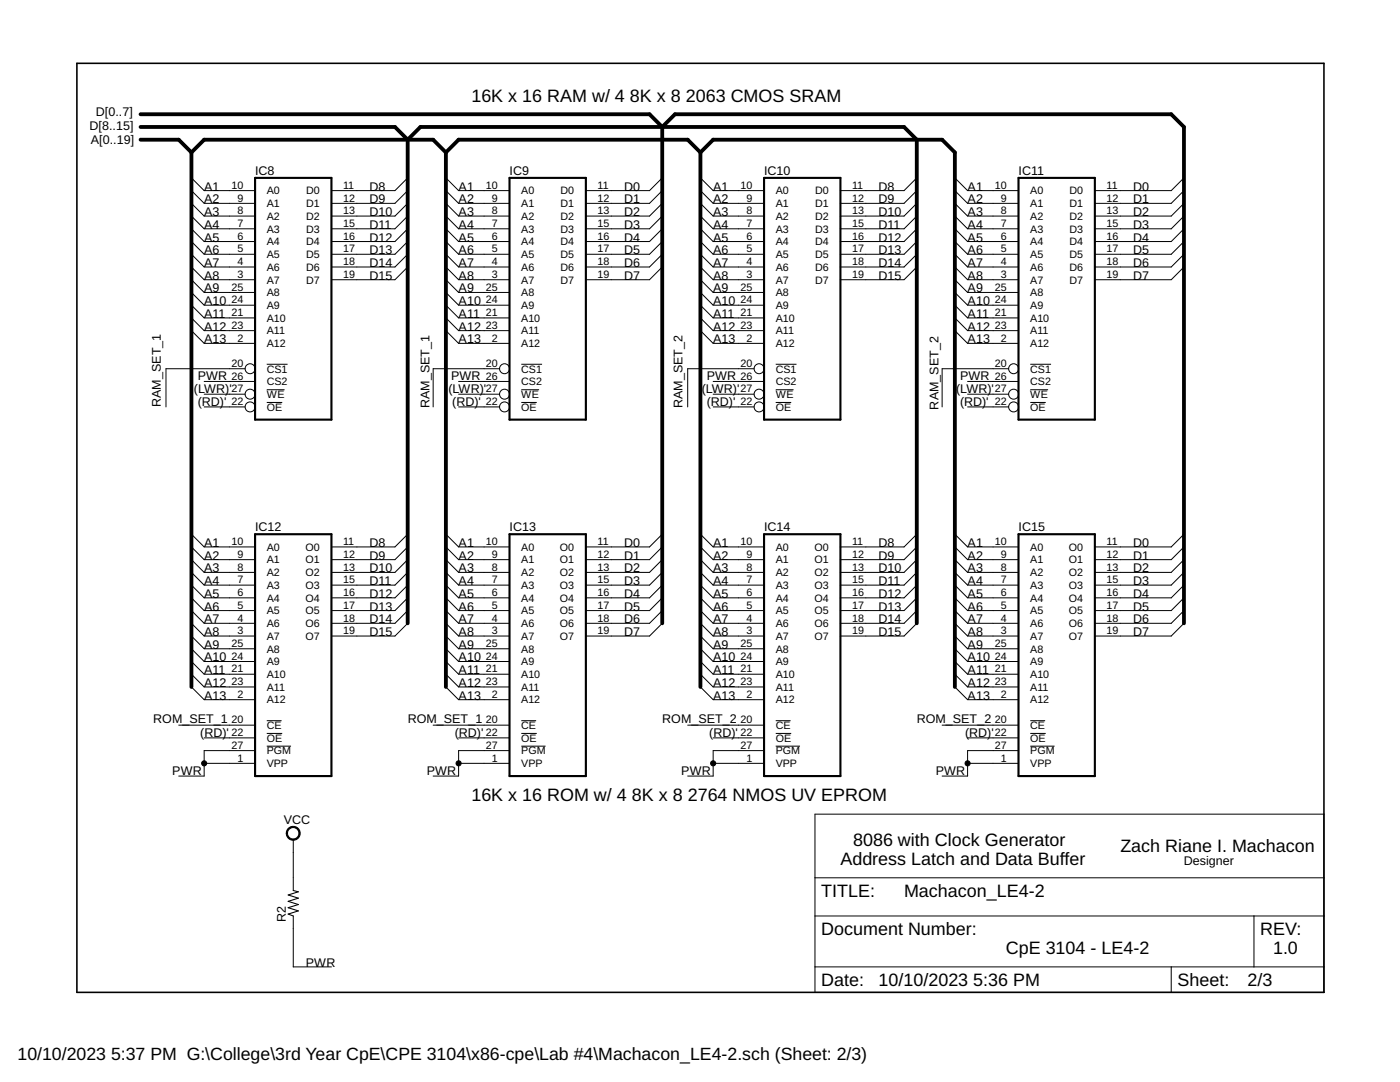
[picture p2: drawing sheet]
<svg xmlns="http://www.w3.org/2000/svg" width="279mm" height="216mm" viewBox="0 0 279 216" stroke-linecap="round" stroke-linejoin="round" font-family="sans-serif">
<g fill="none" stroke="#000" stroke-width=".2">
<path d="M38.2 38l2.5 2.6h10.2M38.2 35.5l2.5 2.5h10.2M81.4 38l-2.6 2.6h-12.7M81.4 35.5l-2.6 2.5h-12.7M89 38l2.5 2.6h10.2M89 35.5l2.5 2.5h10.2M132.2 38l-2.6 2.6h-12.7M132.2 35.5l-2.6 2.5h-12.7M139.8 38l2.5 2.6h10.2M139.8 35.5l2.5 2.5h10.2M183 38l-2.6 2.6h-12.7M183 35.5l-2.6 2.5h-12.7"/>
<path d="M190.6 38l2.5 2.6h10.2M190.6 35.5l2.5 2.5h10.2M236.3 38l-2.6 2.6h-15.2M236.3 35.5l-2.6 2.5h-15.2M38.2 53.3l2.5 2.5h10.2M38.2 50.7l2.5 2.6h10.2M38.2 48.2l2.5 2.5h10.2M38.2 45.7l2.5 2.5h10.2M38.2 43.1l2.5 2.6h10.2M38.2 40.6l2.5 2.5h10.2M38.2 58.4l2.5 2.5h10.2M38.2 55.8l2.5 2.6h10.2"/>
<path d="M81.4 53.3l-2.6 2.5h-12.7M81.4 50.7l-2.6 2.6h-12.7M81.4 48.2l-2.6 2.5h-12.7M81.4 45.7l-2.6 2.5h-12.7M81.4 43.1l-2.6 2.6h-12.7M81.4 40.6l-2.6 2.5h-12.7M89 53.3l2.5 2.5h10.2M89 50.7l2.5 2.6h10.2M89 48.2l2.5 2.5h10.2M89 45.7l2.5 2.5h10.2M89 43.1l2.5 2.6h10.2M89 40.6l2.5 2.5h10.2"/>
<path d="M89 58.4l2.5 2.5h10.2M89 55.8l2.5 2.6h10.2M132.2 53.3l-2.6 2.5h-12.7M132.2 50.7l-2.6 2.6h-12.7M132.2 48.2l-2.6 2.5h-12.7M132.2 45.7l-2.6 2.5h-12.7M132.2 43.1l-2.6 2.6h-12.7M132.2 40.6l-2.6 2.5h-12.7M139.8 53.3l2.5 2.5h10.2M139.8 50.7l2.5 2.6h10.2M139.8 48.2l2.5 2.5h10.2M139.8 45.7l2.5 2.5h10.2"/>
<path d="M139.8 43.1l2.5 2.6h10.2M139.8 40.6l2.5 2.5h10.2M139.8 58.4l2.5 2.5h10.2M139.8 55.8l2.5 2.6h10.2M183 53.3l-2.6 2.5h-12.7M183 50.7l-2.6 2.6h-12.7M183 48.2l-2.6 2.5h-12.7M183 45.7l-2.6 2.5h-12.7M183 43.1l-2.6 2.6h-12.7M183 40.6l-2.6 2.5h-12.7M190.6 53.3l2.5 2.5h10.2M190.6 50.7l2.5 2.6h10.2"/>
<path d="M190.6 48.2l2.5 2.5h10.2M190.6 45.7l2.5 2.5h10.2M190.6 43.1l2.5 2.6h10.2M190.6 40.6l2.5 2.5h10.2M190.6 58.4l2.5 2.5h10.2M190.6 55.8l2.5 2.6h10.2M236.3 53.3l-2.6 2.5h-15.2M236.3 50.7l-2.6 2.6h-15.2M236.3 48.2l-2.6 2.5h-15.2M236.3 45.7l-2.6 2.5h-15.2M236.3 43.1l-2.6 2.6h-15.2M236.3 40.6l-2.6 2.5h-15.2"/>
<path d="M38.2 66l2.5 2.5h10.2M38.2 60.9l2.5 2.5h10.2M38.2 63.4l2.5 2.6h10.2M40.7 76.1h10.2M40.7 78.7h8.2M48.9 73.6h-15.8v7.6M53.2 72.7h4.2M53.2 77.8h3.6M89 66l2.5 2.5h10.2M89 60.9l2.5 2.5h10.2M89 63.4l2.5 2.6h10.2M91.5 76.1h10.2"/>
<path d="M91.5 78.7h8.2M99.7 73.6h-13.3v7.6M104 72.7h4.2M104 77.8h3.6M139.8 66l2.5 2.5h10.2M139.8 60.9l2.5 2.5h10.2M139.8 63.4l2.5 2.6h10.2M142.3 76.1h10.2M142.3 78.7h8.2M150.5 73.6h-13.3v7.6M154.8 72.7h4.2M154.8 77.8h3.6"/>
<path d="M190.6 66l2.5 2.5h10.2M190.6 60.9l2.5 2.5h10.2M190.6 63.4l2.5 2.6h10.2M193.1 76.1h10.2M193.1 78.7h8.2M201.3 73.6h-13.3v7.6M205.6 72.7h4.2M205.6 77.8h3.6M40.7 81.2h8.2M53.2 80.3h3.1M91.5 81.2h8.2M104 80.3h3.1"/>
<path d="M142.3 81.2h8.2M154.8 80.3h3.1M193.1 81.2h8.2M205.6 80.3h3.1M38.2 119.3l2.5 2.5h10.2M38.2 116.8l2.5 2.5h10.2M38.2 114.2l2.5 2.6h10.2M38.2 111.7l2.5 2.5h10.2M38.2 109.1l2.5 2.6h10.2M38.2 106.6l2.5 2.5h10.2M81.4 119.3l-2.6 2.5h-12.7M81.4 116.8l-2.6 2.5h-12.7"/>
<path d="M81.4 114.2l-2.6 2.6h-12.7M81.4 111.7l-2.6 2.5h-12.7M81.4 109.1l-2.6 2.6h-12.7M81.4 106.6l-2.6 2.5h-12.7M89 119.3l2.5 2.5h10.2M89 116.8l2.5 2.5h10.2M89 114.2l2.5 2.6h10.2M89 111.7l2.5 2.5h10.2M89 109.1l2.5 2.6h10.2M89 106.6l2.5 2.5h10.2M132.2 119.3l-2.6 2.5h-12.7M132.2 116.8l-2.6 2.5h-12.7"/>
<path d="M132.2 114.2l-2.6 2.6h-12.7M132.2 111.7l-2.6 2.5h-12.7M132.2 109.1l-2.6 2.6h-12.7M132.2 106.6l-2.6 2.5h-12.7M139.8 119.3l2.5 2.5h10.2M139.8 116.8l2.5 2.5h10.2M139.8 114.2l2.5 2.6h10.2M139.8 111.7l2.5 2.5h10.2M139.8 109.1l2.5 2.6h10.2M139.8 106.6l2.5 2.5h10.2M183 119.3l-2.6 2.5h-12.7M183 116.8l-2.6 2.5h-12.7"/>
<path d="M183 114.2l-2.6 2.6h-12.7M183 111.7l-2.6 2.5h-12.7M183 109.1l-2.6 2.6h-12.7M183 106.6l-2.6 2.5h-12.7M190.6 119.3l2.5 2.5h10.2M190.6 116.8l2.5 2.5h10.2M190.6 114.2l2.5 2.6h10.2M190.6 111.7l2.5 2.5h10.2M190.6 109.1l2.5 2.6h10.2M190.6 106.6l2.5 2.5h10.2M236.3 119.3l-2.6 2.5h-15.2M236.3 116.8l-2.6 2.5h-15.2"/>
<path d="M236.3 114.2l-2.6 2.6h-15.2M236.3 111.7l-2.6 2.5h-15.2M236.3 109.1l-2.6 2.6h-15.2M236.3 106.6l-2.6 2.5h-15.2M38.2 137.1l2.5 2.5h10.2M38.2 124.4l2.5 2.5h10.2M38.2 121.8l2.5 2.6h10.2M38.2 132l2.5 2.5h10.2M38.2 134.5l2.5 2.6h10.2M38.2 129.5l2.5 2.5h10.2M38.2 126.9l2.5 2.6h10.2M81.4 124.4l-2.6 2.5h-12.7"/>
<path d="M81.4 121.8l-2.6 2.6h-12.7M89 137.1l2.5 2.5h10.2M89 124.4l2.5 2.5h10.2M89 121.8l2.5 2.6h10.2M89 132l2.5 2.5h10.2M89 134.5l2.5 2.6h10.2M89 129.5l2.5 2.5h10.2M89 126.9l2.5 2.6h10.2M132.2 124.4l-2.6 2.5h-12.7M132.2 121.8l-2.6 2.6h-12.7M139.8 137.1l2.5 2.5h10.2M139.8 124.4l2.5 2.5h10.2"/>
<path d="M139.8 121.8l2.5 2.6h10.2M139.8 132l2.5 2.5h10.2M139.8 134.5l2.5 2.6h10.2M139.8 129.5l2.5 2.5h10.2M139.8 126.9l2.5 2.6h10.2M183 124.4l-2.6 2.5h-12.7M183 121.8l-2.6 2.6h-12.7M190.6 137.1l2.5 2.5h10.2M190.6 124.4l2.5 2.5h10.2M190.6 121.8l2.5 2.6h10.2M190.6 132l2.5 2.5h10.2M190.6 134.5l2.5 2.6h10.2"/>
<path d="M190.6 129.5l2.5 2.5h10.2M190.6 126.9l2.5 2.6h10.2M236.3 124.4l-2.6 2.5h-15.2M236.3 121.8l-2.6 2.6h-15.2M35.7 144.7h15.2M40.7 152.3h10.2M40.7 147.2h10.2M50.9 149.8h-10.2v5.1h-5M53.2 143.8h3M53.2 146.3h3.1M53.2 148.9h4.9M86.4 144.7h15.3"/>
<path d="M91.5 152.3h10.2M91.5 147.2h10.2M101.7 149.8h-10.2v5.1h-5.1M104 143.8h3M104 146.3h3.1M104 148.9h4.9M137.2 144.7h15.3M142.3 152.3h10.2M142.3 147.2h10.2M152.5 149.8h-10.2v5.1h-5.1M154.8 143.8h3M154.8 146.3h3.1"/>
<path d="M154.8 148.9h4.9M188 144.7h15.3M193.1 152.3h10.2M193.1 147.2h10.2M203.3 149.8h-10.2v5.1h-5.1M205.6 143.8h3M205.6 146.3h3.1M205.6 148.9h4.9M58.5 167.5v10.2M162.6 162.5h101.6v35.5h-101.6zM162.6 175.2h101.6M58.5 182.8v10.1h7.6"/>
<path d="M162.6 182.8h101.6M162.6 192.9h101.6M233.7 192.9v5.1M250.3 182.8v10.1"/>
<circle cx="49.9" cy="78.7" r=".99"/>
<circle cx="49.9" cy="73.6" r=".99"/>
<circle cx="100.7" cy="73.6" r=".99"/>
<circle cx="100.7" cy="78.7" r=".99"/>
<circle cx="151.5" cy="73.6" r=".99"/>
<circle cx="151.5" cy="78.7" r=".99"/>
<circle cx="202.3" cy="73.6" r=".99"/>
<circle cx="202.3" cy="78.7" r=".99"/>
<circle cx="49.9" cy="81.2" r=".99"/>
<circle cx="100.7" cy="81.2" r=".99"/>
<circle cx="151.5" cy="81.2" r=".99"/>
<circle cx="202.3" cy="81.2" r=".99"/>
</g>
<path d="M15.3 12.6h248.9v185.4h-248.9z" fill="none" stroke="#000" stroke-width=".32"/>
<path d="M50.9 35.5h15.2v48.2h-15.2zM101.7 35.5h15.2v48.2h-15.2zM152.5 35.5h15.2v48.2h-15.2zM203.3 35.5h15.2v48.2h-15.2zM50.9 106.6h15.2v48.3h-15.2zM101.7 106.6h15.2v48.3h-15.2zM152.5 106.6h15.2v48.3h-15.2zM203.3 106.6h15.2v48.3h-15.2z" fill="none" stroke="#000" stroke-width=".42"/>
<g fill="#000" stroke="#000" stroke-width=".2">
<path d="M57.5 165.3a1.4 1.4 0 0 1 2.2 .3 1.4 1.4 0 0 1-.8 2 1.4 1.4 0 0 1-1.8-1.3h.3a1.14 1.14 0 0 1 1.7-1 1.14 1.14 0 0 1 .1 1.9 1.14 1.14 0 0 1-1.8-.6v-.3h-.3z" fill-rule="evenodd"/>
<circle cx="40.7" cy="152.3" r=".51"/>
<circle cx="91.5" cy="152.3" r=".51"/>
<circle cx="142.3" cy="152.3" r=".51"/>
<circle cx="193.1" cy="152.3" r=".51"/>
</g>
<path d="M58.5 177.7l1 .2-2 .7 2 .6-2 .7 2 .6-2 .6 2 .7-2 .6 1 .4" fill="none" stroke="#000" stroke-width=".21"/>
<g fill="none" stroke="#000" stroke-width=".76">
<path d="M28 22.8h101.6l2.6 2.5M28 25.3h50.8l2.6 2.6M28 27.9h7.7l2.5 2.5M38.2 30.4l2.5-2.5h45.7l2.6 2.5M38.2 30.4v106.7M81.4 27.9l2.5-2.6h96.5l2.6 2.6v96.5M81.4 27.9v96.5M89 30.4l2.5-2.5h45.7l2.6 2.5M89 30.4v106.7M132.2 25.3l2.5-2.5h99l2.6 2.5v99.1M132.2 25.3v99.1M139.8 30.4l2.5-2.5h45.7l2.6 2.5v106.7"/>
<path d="M139.8 30.4v106.7"/>
</g>
<g font-size="3.6">
<text x="94.1" y="20.3">16K x 16 RAM w/ 4</text>
<text x="125.7" y="20.3">8K x 8</text>
<text x="136.9" y="20.3">2063 CMOS SRAM</text>
<text x="94.1" y="159.9">16K x 16 ROM w/ 4</text>
<text x="126.1" y="159.9">8K x 8</text>
<text x="137.3" y="159.9">2764 NMOS UV EPROM</text>
<text x="167.7" y="172.6">Address Latch and Data Buffer</text>
<text x="170.3" y="168.8">8086 with Clock Generator</text>
<text x="223.6" y="170.1">Zach Riane I. Machacon</text>
<text x="163.9" y="179">TITLE:</text>
<text x="180.4" y="179">Machacon_LE4-2</text>
<text x="163.9" y="186.6">Document Number:</text>
<text x="200.7" y="190.4">CpE 3104 - LE4-2</text>
<text x="251.5" y="186.6">REV:</text>
<text x="254.1" y="190.4">1.0</text>
<text x="163.9" y="196.7">Date:</text>
<text x="175.3" y="196.7">10/10/2023</text>
<text x="194.2" y="196.7">5:36 PM</text>
<text x="235" y="196.7">Sheet:</text>
<text x="249" y="196.7">2/3</text>
</g>
<g font-size="3.5">
<text x="3.5" y="211.4">10/10/2023</text>
<text x="22.2" y="211.4">5:37 PM G:\College\3rd Year CpE\CPE 3104\x86-cpe\Lab #4\Machacon_LE4-2.sch (Sheet: 2/3)</text>
</g>
<g font-size="2.5">
<text x="19.2" y="23.1">D[0..7]</text>
<text x="17.9" y="25.8">D[8..15]</text>
<text x="18.1" y="28.6">A[0..19]</text>
<text x="50.9" y="34.9">IC8</text>
<text x="101.7" y="34.9">IC9</text>
<text x="152.5" y="34.9">IC10</text>
<text x="203.3" y="34.9">IC11</text>
<text x="40.7" y="38">A1</text>
<text x="40.7" y="40.6">A2</text>
<text x="73.8" y="38">D8</text>
<text x="73.8" y="40.6">D9</text>
<text x="91.5" y="38">A1</text>
<text x="91.5" y="40.6">A2</text>
<text x="124.5" y="38">D0</text>
<text x="124.5" y="40.6">D1</text>
<text x="142.3" y="38">A1</text>
<text x="142.3" y="40.6">A2</text>
<text x="175.3" y="38">D8</text>
<text x="175.3" y="40.6">D9</text>
<text x="193.1" y="38">A1</text>
<text x="193.1" y="40.6">A2</text>
<text x="226.1" y="38">D0</text>
<text x="226.1" y="40.6">D1</text>
<text x="40.7" y="43.1">A3</text>
<text x="40.7" y="45.7">A4</text>
<text x="73.8" y="43.1">D10</text>
<text x="73.8" y="45.7">D11</text>
<text x="91.5" y="43.1">A3</text>
<text x="91.5" y="45.7">A4</text>
<text x="124.5" y="43.1">D2</text>
<text x="124.5" y="45.7">D3</text>
<text x="142.3" y="43.1">A3</text>
<text x="142.3" y="45.7">A4</text>
<text x="175.3" y="43.1">D10</text>
<text x="175.3" y="45.7">D11</text>
<text x="193.1" y="43.1">A3</text>
<text x="193.1" y="45.7">A4</text>
<text x="226.1" y="43.1">D2</text>
<text x="226.1" y="45.7">D3</text>
<text x="40.7" y="48.2">A5</text>
<text x="40.7" y="50.7">A6</text>
<text x="40.7" y="53.3">A7</text>
<text x="73.8" y="48.2">D12</text>
<text x="73.8" y="50.7">D13</text>
<text x="73.8" y="53.3">D14</text>
<text x="91.5" y="48.2">A5</text>
<text x="91.5" y="50.7">A6</text>
<text x="91.5" y="53.3">A7</text>
<text x="124.5" y="48.2">D4</text>
<text x="124.5" y="50.7">D5</text>
<text x="124.5" y="53.3">D6</text>
<text x="142.3" y="48.2">A5</text>
<text x="142.3" y="50.7">A6</text>
<text x="142.3" y="53.3">A7</text>
<text x="175.3" y="48.2">D12</text>
<text x="175.3" y="50.7">D13</text>
<text x="175.3" y="53.3">D14</text>
<text x="193.1" y="48.2">A5</text>
<text x="193.1" y="50.7">A6</text>
<text x="193.1" y="53.3">A7</text>
<text x="226.1" y="48.2">D4</text>
<text x="226.1" y="50.7">D5</text>
<text x="226.1" y="53.3">D6</text>
<text x="40.7" y="55.8">A8</text>
<text x="40.7" y="58.3">A9</text>
<text x="73.8" y="55.8">D15</text>
<text x="91.5" y="55.8">A8</text>
<text x="91.5" y="58.3">A9</text>
<text x="124.5" y="55.8">D7</text>
<text x="142.3" y="55.8">A8</text>
<text x="142.3" y="58.3">A9</text>
<text x="175.3" y="55.8">D15</text>
<text x="193.1" y="55.8">A8</text>
<text x="193.1" y="58.3">A9</text>
<text x="226.1" y="55.8">D7</text>
<text x="40.7" y="60.9">A10</text>
<text x="40.7" y="63.4">A11</text>
<text x="40.7" y="66">A12</text>
<text x="91.5" y="60.9">A10</text>
<text x="91.5" y="63.4">A11</text>
<text x="91.5" y="66">A12</text>
<text x="142.3" y="60.9">A10</text>
<text x="142.3" y="63.4">A11</text>
<text x="142.3" y="66">A12</text>
<text x="193.1" y="60.9">A10</text>
<text x="193.1" y="63.4">A11</text>
<text x="193.1" y="66">A12</text>
<text x="40.7" y="68.5">A13</text>
<text x="91.5" y="68.5">A13</text>
<text x="142.3" y="68.5">A13</text>
<text x="193.1" y="68.5">A13</text>
<text x="39.5" y="75.9">PWR</text>
<text x="90" y="75.9">PWR</text>
<text x="141.1" y="75.9">PWR</text>
<text x="191.6" y="75.9">PWR</text>
<text x="32.1" y="81.2" transform="rotate(-90 32.1 81.2)">RAM_SET_1</text>
<text x="38.7" y="78.4">(LWR)'</text>
<text x="39.5" y="80.9">(RD)'</text>
<text x="85.7" y="81.5" transform="rotate(-90 85.7 81.5)">RAM_SET_1</text>
<text x="89.5" y="78.4">(LWR)'</text>
<text x="90.3" y="80.9">(RD)'</text>
<text x="136.2" y="81.5" transform="rotate(-90 136.2 81.5)">RAM_SET_2</text>
<text x="140" y="78.4">(LWR)'</text>
<text x="141.1" y="80.9">(RD)'</text>
<text x="187.3" y="81.7" transform="rotate(-90 187.3 81.7)">RAM_SET_2</text>
<text x="190.8" y="78.4">(LWR)'</text>
<text x="191.6" y="80.9">(RD)'</text>
<text x="50.9" y="106">IC12</text>
<text x="101.7" y="106">IC13</text>
<text x="152.5" y="106">IC14</text>
<text x="203.3" y="106">IC15</text>
<text x="40.7" y="109.1">A1</text>
<text x="40.7" y="111.7">A2</text>
<text x="73.8" y="109.1">D8</text>
<text x="73.8" y="111.7">D9</text>
<text x="91.5" y="109.1">A1</text>
<text x="91.5" y="111.7">A2</text>
<text x="124.5" y="109.1">D0</text>
<text x="124.5" y="111.7">D1</text>
<text x="142.3" y="109.1">A1</text>
<text x="142.3" y="111.7">A2</text>
<text x="175.3" y="109.1">D8</text>
<text x="175.3" y="111.7">D9</text>
<text x="193.1" y="109.1">A1</text>
<text x="193.1" y="111.7">A2</text>
<text x="226.1" y="109.1">D0</text>
<text x="226.1" y="111.7">D1</text>
<text x="40.7" y="114.2">A3</text>
<text x="40.7" y="116.8">A4</text>
<text x="40.7" y="119.3">A5</text>
<text x="73.8" y="114.2">D10</text>
<text x="73.8" y="116.8">D11</text>
<text x="73.8" y="119.3">D12</text>
<text x="91.5" y="114.2">A3</text>
<text x="91.5" y="116.8">A4</text>
<text x="91.5" y="119.3">A5</text>
<text x="124.5" y="114.2">D2</text>
<text x="124.5" y="116.8">D3</text>
<text x="124.5" y="119.3">D4</text>
<text x="142.3" y="114.2">A3</text>
<text x="142.3" y="116.8">A4</text>
<text x="142.3" y="119.3">A5</text>
<text x="175.3" y="114.2">D10</text>
<text x="175.3" y="116.8">D11</text>
<text x="175.3" y="119.3">D12</text>
<text x="193.1" y="114.2">A3</text>
<text x="193.1" y="116.8">A4</text>
<text x="193.1" y="119.3">A5</text>
<text x="226.1" y="114.2">D2</text>
<text x="226.1" y="116.8">D3</text>
<text x="226.1" y="119.3">D4</text>
<text x="40.7" y="121.8">A6</text>
<text x="40.7" y="124.4">A7</text>
<text x="73.8" y="121.8">D13</text>
<text x="73.8" y="124.4">D14</text>
<text x="91.5" y="121.8">A6</text>
<text x="91.5" y="124.4">A7</text>
<text x="124.5" y="121.8">D5</text>
<text x="124.5" y="124.4">D6</text>
<text x="142.3" y="121.8">A6</text>
<text x="142.3" y="124.4">A7</text>
<text x="175.3" y="121.8">D13</text>
<text x="175.3" y="124.4">D14</text>
<text x="193.1" y="121.8">A6</text>
<text x="193.1" y="124.4">A7</text>
<text x="226.1" y="121.8">D5</text>
<text x="226.1" y="124.4">D6</text>
<text x="40.7" y="126.9">A8</text>
<text x="40.7" y="129.5">A9</text>
<text x="40.7" y="132">A10</text>
<text x="73.8" y="126.9">D15</text>
<text x="91.5" y="126.9">A8</text>
<text x="91.5" y="129.5">A9</text>
<text x="91.5" y="132">A10</text>
<text x="124.5" y="126.9">D7</text>
<text x="142.3" y="126.9">A8</text>
<text x="142.3" y="129.5">A9</text>
<text x="142.3" y="132">A10</text>
<text x="175.3" y="126.9">D15</text>
<text x="193.1" y="126.9">A8</text>
<text x="193.1" y="129.5">A9</text>
<text x="193.1" y="132">A10</text>
<text x="226.1" y="126.9">D7</text>
<text x="40.7" y="134.5">A11</text>
<text x="40.7" y="137.1">A12</text>
<text x="91.5" y="134.5">A11</text>
<text x="91.5" y="137.1">A12</text>
<text x="142.3" y="134.5">A11</text>
<text x="142.3" y="137.1">A12</text>
<text x="193.1" y="134.5">A11</text>
<text x="193.1" y="137.1">A12</text>
<text x="40.7" y="139.6">A13</text>
<text x="91.5" y="139.6">A13</text>
<text x="142.3" y="139.6">A13</text>
<text x="193.1" y="139.6">A13</text>
<text x="30.6" y="144.2">ROM_SET_1</text>
<text x="40" y="147">(RD)'</text>
<text x="81.4" y="144.2">ROM_SET_1</text>
<text x="90.8" y="147">(RD)'</text>
<text x="132.2" y="144.2">ROM_SET_2</text>
<text x="141.6" y="147">(RD)'</text>
<text x="183" y="144.2">ROM_SET_2</text>
<text x="192.6" y="147">(RD)'</text>
<text x="34.4" y="154.6">PWR</text>
<text x="85.2" y="154.6">PWR</text>
<text x="136" y="154.6">PWR</text>
<text x="186.8" y="154.6">PWR</text>
<text x="56.6" y="164.4">VCC</text>
<text x="236.3" y="172.6">Designer</text>
<text x="57" y="184" transform="rotate(-90 57 184)">R2</text>
<text x="61.1" y="192.9">PWR</text>
</g>
<g font-size="2.1">
<text x="46.2" y="37.7">10</text>
<text x="47.4" y="40.2">9</text>
<text x="53.2" y="41.3">A1</text>
<text x="53.2" y="38.8">A0</text>
<text x="61.1" y="38.8">D0</text>
<text x="61.1" y="41.3">D1</text>
<text x="68.5" y="37.7">11</text>
<text x="68.5" y="40.2">12</text>
<text x="97" y="37.7">10</text>
<text x="98.2" y="40.2">9</text>
<text x="104" y="41.3">A1</text>
<text x="104" y="38.8">A0</text>
<text x="111.9" y="38.8">D0</text>
<text x="111.9" y="41.3">D1</text>
<text x="119.3" y="37.7">11</text>
<text x="119.3" y="40.2">12</text>
<text x="147.8" y="37.7">10</text>
<text x="149" y="40.2">9</text>
<text x="154.8" y="41.3">A1</text>
<text x="154.8" y="38.8">A0</text>
<text x="162.7" y="38.8">D0</text>
<text x="162.7" y="41.3">D1</text>
<text x="170.1" y="37.7">11</text>
<text x="170.1" y="40.2">12</text>
<text x="198.6" y="37.7">10</text>
<text x="199.7" y="40.2">9</text>
<text x="205.6" y="41.3">A1</text>
<text x="205.6" y="38.8">A0</text>
<text x="213.4" y="38.8">D0</text>
<text x="213.4" y="41.3">D1</text>
<text x="220.8" y="37.7">11</text>
<text x="220.8" y="40.2">12</text>
<text x="47.4" y="47.8">6</text>
<text x="47.4" y="45.3">7</text>
<text x="47.4" y="42.8">8</text>
<text x="53.2" y="46.4">A3</text>
<text x="53.2" y="43.9">A2</text>
<text x="61.1" y="43.9">D2</text>
<text x="61.1" y="46.4">D3</text>
<text x="68.5" y="42.8">13</text>
<text x="68.5" y="45.3">15</text>
<text x="68.5" y="47.8">16</text>
<text x="98.2" y="47.8">6</text>
<text x="98.2" y="45.3">7</text>
<text x="98.2" y="42.8">8</text>
<text x="104" y="46.4">A3</text>
<text x="104" y="43.9">A2</text>
<text x="111.9" y="43.9">D2</text>
<text x="111.9" y="46.4">D3</text>
<text x="119.3" y="42.8">13</text>
<text x="119.3" y="45.3">15</text>
<text x="119.3" y="47.8">16</text>
<text x="149" y="47.8">6</text>
<text x="149" y="45.3">7</text>
<text x="149" y="42.8">8</text>
<text x="154.8" y="46.4">A3</text>
<text x="154.8" y="43.9">A2</text>
<text x="162.7" y="43.9">D2</text>
<text x="162.7" y="46.4">D3</text>
<text x="170.1" y="42.8">13</text>
<text x="170.1" y="45.3">15</text>
<text x="170.1" y="47.8">16</text>
<text x="199.7" y="47.8">6</text>
<text x="199.7" y="45.3">7</text>
<text x="199.7" y="42.8">8</text>
<text x="205.6" y="46.4">A3</text>
<text x="205.6" y="43.9">A2</text>
<text x="213.4" y="43.9">D2</text>
<text x="213.4" y="46.4">D3</text>
<text x="220.8" y="42.8">13</text>
<text x="220.8" y="45.3">15</text>
<text x="220.8" y="47.8">16</text>
<text x="47.4" y="52.9">4</text>
<text x="47.4" y="50.4">5</text>
<text x="53.2" y="51.5">A5</text>
<text x="53.2" y="49">A4</text>
<text x="61.1" y="49">D4</text>
<text x="61.1" y="51.5">D5</text>
<text x="68.5" y="50.4">17</text>
<text x="68.5" y="52.9">18</text>
<text x="98.2" y="52.9">4</text>
<text x="98.2" y="50.4">5</text>
<text x="104" y="51.5">A5</text>
<text x="104" y="49">A4</text>
<text x="111.9" y="49">D4</text>
<text x="111.9" y="51.5">D5</text>
<text x="119.3" y="50.4">17</text>
<text x="119.3" y="52.9">18</text>
<text x="149" y="52.9">4</text>
<text x="149" y="50.4">5</text>
<text x="154.8" y="51.5">A5</text>
<text x="154.8" y="49">A4</text>
<text x="162.7" y="49">D4</text>
<text x="162.7" y="51.5">D5</text>
<text x="170.1" y="50.4">17</text>
<text x="170.1" y="52.9">18</text>
<text x="199.7" y="52.9">4</text>
<text x="199.7" y="50.4">5</text>
<text x="205.6" y="51.5">A5</text>
<text x="205.6" y="49">A4</text>
<text x="213.4" y="49">D4</text>
<text x="213.4" y="51.5">D5</text>
<text x="220.8" y="50.4">17</text>
<text x="220.8" y="52.9">18</text>
<text x="46.2" y="58">25</text>
<text x="47.4" y="55.5">3</text>
<text x="53.2" y="56.6">A7</text>
<text x="53.2" y="54">A6</text>
<text x="53.2" y="59.1">A8</text>
<text x="61.1" y="54">D6</text>
<text x="61.1" y="56.6">D7</text>
<text x="68.5" y="55.5">19</text>
<text x="97" y="58">25</text>
<text x="98.2" y="55.5">3</text>
<text x="104" y="56.6">A7</text>
<text x="104" y="54">A6</text>
<text x="104" y="59.1">A8</text>
<text x="111.9" y="54">D6</text>
<text x="111.9" y="56.6">D7</text>
<text x="119.3" y="55.5">19</text>
<text x="147.8" y="58">25</text>
<text x="149" y="55.5">3</text>
<text x="154.8" y="56.6">A7</text>
<text x="154.8" y="54">A6</text>
<text x="154.8" y="59.1">A8</text>
<text x="162.7" y="54">D6</text>
<text x="162.7" y="56.6">D7</text>
<text x="170.1" y="55.5">19</text>
<text x="198.6" y="58">25</text>
<text x="199.7" y="55.5">3</text>
<text x="205.6" y="56.6">A7</text>
<text x="205.6" y="54">A6</text>
<text x="205.6" y="59.1">A8</text>
<text x="213.4" y="54">D6</text>
<text x="213.4" y="56.6">D7</text>
<text x="220.8" y="55.5">19</text>
<text x="46.2" y="63.1">21</text>
<text x="46.2" y="65.6">23</text>
<text x="46.2" y="60.5">24</text>
<text x="53.2" y="64.2">A10</text>
<text x="53.2" y="61.6">A9</text>
<text x="97" y="63.1">21</text>
<text x="97" y="65.6">23</text>
<text x="97" y="60.5">24</text>
<text x="104" y="64.2">A10</text>
<text x="104" y="61.6">A9</text>
<text x="147.8" y="63.1">21</text>
<text x="147.8" y="65.6">23</text>
<text x="147.8" y="60.5">24</text>
<text x="154.8" y="64.2">A10</text>
<text x="154.8" y="61.6">A9</text>
<text x="198.6" y="63.1">21</text>
<text x="198.6" y="65.6">23</text>
<text x="198.6" y="60.5">24</text>
<text x="205.6" y="64.2">A10</text>
<text x="205.6" y="61.6">A9</text>
<text x="47.4" y="68.2">2</text>
<text x="53.2" y="69.3">A12</text>
<text x="53.2" y="66.7">A11</text>
<text x="98.2" y="68.2">2</text>
<text x="104" y="69.3">A12</text>
<text x="104" y="66.7">A11</text>
<text x="149" y="68.2">2</text>
<text x="154.8" y="69.3">A12</text>
<text x="154.8" y="66.7">A11</text>
<text x="199.7" y="68.2">2</text>
<text x="205.6" y="69.3">A12</text>
<text x="205.6" y="66.7">A11</text>
<text x="46.2" y="73.2">20</text>
<text x="46.2" y="75.8">26</text>
<text x="53.2" y="74.3">CS1</text>
<text x="53.2" y="76.9">CS2</text>
<text x="97" y="73.2">20</text>
<text x="97" y="75.8">26</text>
<text x="104" y="74.3">CS1</text>
<text x="104" y="76.9">CS2</text>
<text x="147.8" y="73.2">20</text>
<text x="147.8" y="75.8">26</text>
<text x="154.8" y="74.3">CS1</text>
<text x="154.8" y="76.9">CS2</text>
<text x="198.6" y="73.2">20</text>
<text x="198.6" y="75.8">26</text>
<text x="205.6" y="74.3">CS1</text>
<text x="205.6" y="76.9">CS2</text>
<text x="46.2" y="80.8">22</text>
<text x="46.2" y="78.3">27</text>
<text x="53.2" y="82">OE</text>
<text x="53.2" y="79.4">WE</text>
<text x="97" y="80.8">22</text>
<text x="97" y="78.3">27</text>
<text x="104" y="82">OE</text>
<text x="104" y="79.4">WE</text>
<text x="147.8" y="80.8">22</text>
<text x="147.8" y="78.3">27</text>
<text x="154.8" y="82">OE</text>
<text x="154.8" y="79.4">WE</text>
<text x="198.6" y="80.8">22</text>
<text x="198.6" y="78.3">27</text>
<text x="205.6" y="82">OE</text>
<text x="205.6" y="79.4">WE</text>
<text x="46.2" y="108.8">10</text>
<text x="47.4" y="113.9">8</text>
<text x="47.4" y="111.3">9</text>
<text x="53.2" y="112.4">A1</text>
<text x="53.2" y="109.9">A0</text>
<text x="60.9" y="109.9">O0</text>
<text x="60.9" y="112.4">O1</text>
<text x="68.5" y="108.8">11</text>
<text x="68.5" y="111.3">12</text>
<text x="68.5" y="113.9">13</text>
<text x="97" y="108.8">10</text>
<text x="98.2" y="113.9">8</text>
<text x="98.2" y="111.3">9</text>
<text x="104" y="112.4">A1</text>
<text x="104" y="109.9">A0</text>
<text x="111.7" y="109.9">O0</text>
<text x="111.7" y="112.4">O1</text>
<text x="119.3" y="108.8">11</text>
<text x="119.3" y="111.3">12</text>
<text x="119.3" y="113.9">13</text>
<text x="147.8" y="108.8">10</text>
<text x="149" y="113.9">8</text>
<text x="149" y="111.3">9</text>
<text x="154.8" y="112.4">A1</text>
<text x="154.8" y="109.9">A0</text>
<text x="162.5" y="109.9">O0</text>
<text x="162.5" y="112.4">O1</text>
<text x="170.1" y="108.8">11</text>
<text x="170.1" y="111.3">12</text>
<text x="170.1" y="113.9">13</text>
<text x="198.6" y="108.8">10</text>
<text x="199.7" y="113.9">8</text>
<text x="199.7" y="111.3">9</text>
<text x="205.6" y="112.4">A1</text>
<text x="205.6" y="109.9">A0</text>
<text x="213.3" y="109.9">O0</text>
<text x="213.3" y="112.4">O1</text>
<text x="220.8" y="108.8">11</text>
<text x="220.8" y="111.3">12</text>
<text x="220.8" y="113.9">13</text>
<text x="47.4" y="118.9">6</text>
<text x="47.4" y="116.4">7</text>
<text x="53.2" y="117.5">A3</text>
<text x="53.2" y="115">A2</text>
<text x="60.9" y="115">O2</text>
<text x="60.9" y="117.5">O3</text>
<text x="68.5" y="116.4">15</text>
<text x="68.5" y="118.9">16</text>
<text x="98.2" y="118.9">6</text>
<text x="98.2" y="116.4">7</text>
<text x="104" y="117.5">A3</text>
<text x="104" y="115">A2</text>
<text x="111.7" y="115">O2</text>
<text x="111.7" y="117.5">O3</text>
<text x="119.3" y="116.4">15</text>
<text x="119.3" y="118.9">16</text>
<text x="149" y="118.9">6</text>
<text x="149" y="116.4">7</text>
<text x="154.8" y="117.5">A3</text>
<text x="154.8" y="115">A2</text>
<text x="162.5" y="115">O2</text>
<text x="162.5" y="117.5">O3</text>
<text x="170.1" y="116.4">15</text>
<text x="170.1" y="118.9">16</text>
<text x="199.7" y="118.9">6</text>
<text x="199.7" y="116.4">7</text>
<text x="205.6" y="117.5">A3</text>
<text x="205.6" y="115">A2</text>
<text x="213.3" y="115">O2</text>
<text x="213.3" y="117.5">O3</text>
<text x="220.8" y="116.4">15</text>
<text x="220.8" y="118.9">16</text>
<text x="47.4" y="124">4</text>
<text x="47.4" y="121.5">5</text>
<text x="53.2" y="125.1">A6</text>
<text x="53.2" y="122.6">A5</text>
<text x="53.2" y="120.1">A4</text>
<text x="60.9" y="120.1">O4</text>
<text x="60.9" y="122.6">O5</text>
<text x="60.9" y="125.1">O6</text>
<text x="68.5" y="121.5">17</text>
<text x="68.5" y="124">18</text>
<text x="98.2" y="124">4</text>
<text x="98.2" y="121.5">5</text>
<text x="104" y="125.1">A6</text>
<text x="104" y="122.6">A5</text>
<text x="104" y="120.1">A4</text>
<text x="111.7" y="120.1">O4</text>
<text x="111.7" y="122.6">O5</text>
<text x="111.7" y="125.1">O6</text>
<text x="119.3" y="121.5">17</text>
<text x="119.3" y="124">18</text>
<text x="149" y="124">4</text>
<text x="149" y="121.5">5</text>
<text x="154.8" y="125.1">A6</text>
<text x="154.8" y="122.6">A5</text>
<text x="154.8" y="120.1">A4</text>
<text x="162.5" y="120.1">O4</text>
<text x="162.5" y="122.6">O5</text>
<text x="162.5" y="125.1">O6</text>
<text x="170.1" y="121.5">17</text>
<text x="170.1" y="124">18</text>
<text x="199.7" y="124">4</text>
<text x="199.7" y="121.5">5</text>
<text x="205.6" y="125.1">A6</text>
<text x="205.6" y="122.6">A5</text>
<text x="205.6" y="120.1">A4</text>
<text x="213.3" y="120.1">O4</text>
<text x="213.3" y="122.6">O5</text>
<text x="213.3" y="125.1">O6</text>
<text x="220.8" y="121.5">17</text>
<text x="220.8" y="124">18</text>
<text x="46.2" y="131.6">24</text>
<text x="46.2" y="129.1">25</text>
<text x="47.4" y="126.6">3</text>
<text x="53.2" y="127.7">A7</text>
<text x="53.2" y="130.2">A8</text>
<text x="60.9" y="127.7">O7</text>
<text x="68.5" y="126.6">19</text>
<text x="97" y="131.6">24</text>
<text x="97" y="129.1">25</text>
<text x="98.2" y="126.6">3</text>
<text x="104" y="127.7">A7</text>
<text x="104" y="130.2">A8</text>
<text x="111.7" y="127.7">O7</text>
<text x="119.3" y="126.6">19</text>
<text x="147.8" y="131.6">24</text>
<text x="147.8" y="129.1">25</text>
<text x="149" y="126.6">3</text>
<text x="154.8" y="127.7">A7</text>
<text x="154.8" y="130.2">A8</text>
<text x="162.5" y="127.7">O7</text>
<text x="170.1" y="126.6">19</text>
<text x="198.6" y="131.6">24</text>
<text x="198.6" y="129.1">25</text>
<text x="199.7" y="126.6">3</text>
<text x="205.6" y="127.7">A7</text>
<text x="205.6" y="130.2">A8</text>
<text x="213.3" y="127.7">O7</text>
<text x="220.8" y="126.6">19</text>
<text x="46.2" y="134.2">21</text>
<text x="46.2" y="136.7">23</text>
<text x="53.2" y="135.3">A10</text>
<text x="53.2" y="137.8">A11</text>
<text x="53.2" y="132.8">A9</text>
<text x="97" y="134.2">21</text>
<text x="97" y="136.7">23</text>
<text x="104" y="135.3">A10</text>
<text x="104" y="137.8">A11</text>
<text x="104" y="132.8">A9</text>
<text x="147.8" y="134.2">21</text>
<text x="147.8" y="136.7">23</text>
<text x="154.8" y="135.3">A10</text>
<text x="154.8" y="137.8">A11</text>
<text x="154.8" y="132.8">A9</text>
<text x="198.6" y="134.2">21</text>
<text x="198.6" y="136.7">23</text>
<text x="205.6" y="135.3">A10</text>
<text x="205.6" y="137.8">A11</text>
<text x="205.6" y="132.8">A9</text>
<text x="47.4" y="139.3">2</text>
<text x="53.2" y="140.4">A12</text>
<text x="98.2" y="139.3">2</text>
<text x="104" y="140.4">A12</text>
<text x="149" y="139.3">2</text>
<text x="154.8" y="140.4">A12</text>
<text x="199.7" y="139.3">2</text>
<text x="205.6" y="140.4">A12</text>
<text x="46.2" y="144.3">20</text>
<text x="46.2" y="146.9">22</text>
<text x="46.2" y="149.4">27</text>
<text x="53.2" y="145.4">CE</text>
<text x="53.2" y="148">OE</text>
<text x="97" y="144.3">20</text>
<text x="97" y="146.9">22</text>
<text x="97" y="149.4">27</text>
<text x="104" y="145.4">CE</text>
<text x="104" y="148">OE</text>
<text x="147.8" y="144.3">20</text>
<text x="147.8" y="146.9">22</text>
<text x="147.8" y="149.4">27</text>
<text x="154.8" y="145.4">CE</text>
<text x="154.8" y="148">OE</text>
<text x="198.6" y="144.3">20</text>
<text x="198.6" y="146.9">22</text>
<text x="198.6" y="149.4">27</text>
<text x="205.6" y="145.4">CE</text>
<text x="205.6" y="148">OE</text>
<text x="47.4" y="151.9">1</text>
<text x="53.2" y="153.1">VPP</text>
<text x="53.2" y="150.5">PGM</text>
<text x="98.2" y="151.9">1</text>
<text x="104" y="153.1">VPP</text>
<text x="104" y="150.5">PGM</text>
<text x="149" y="151.9">1</text>
<text x="154.8" y="153.1">VPP</text>
<text x="154.8" y="150.5">PGM</text>
<text x="199.7" y="151.9">1</text>
<text x="205.6" y="153.1">VPP</text>
<text x="205.6" y="150.5">PGM</text>
</g>
</svg>
